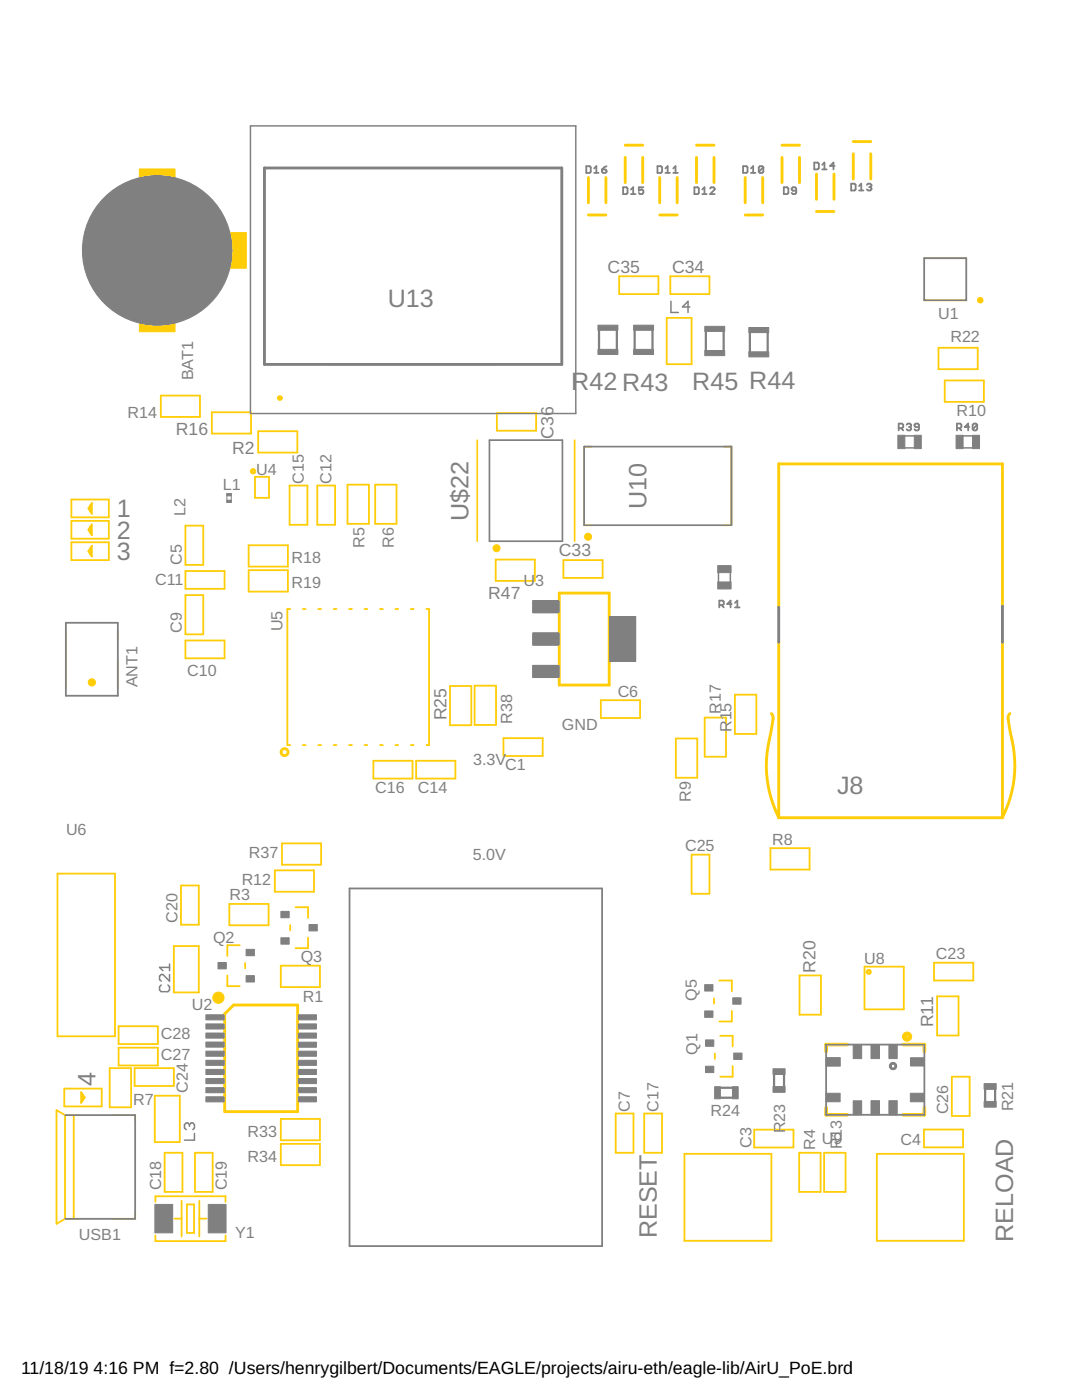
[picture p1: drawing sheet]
<svg xmlns="http://www.w3.org/2000/svg" width="216mm" height="279mm" viewBox="0 0 216 279" stroke-linecap="round" stroke-linejoin="round" font-family="sans-serif">
<g fill="none" stroke="#ffcd07" stroke-width=".36">
<path d="M123.5 55.1h7.9v3.6h-7.9zM133.8 55.1h7.8v3.6h-7.8zM184.4 59.9h8.4M184.4 51.5h8.4M32.1 79h7.8v4.2h-7.8zM133 63.4h5v9.3h-5zM187.3 69.4h7.8v4.3h-7.8zM188.5 75.9h7.8v4.3h-7.8zM14.2 99.7h7.5v3.6h-7.5zM42.3 82.3h7.8v4.2h-7.8zM50.9 95.2h2.8v4.2h-2.8zM51.5 86.1h7.8v4.2h-7.8z"/>
<path d="M57.8 96.9h3.5v7.8h-3.5zM63.3 96.9h3.6v7.8h-3.6zM69.3 96.7h4.3v7.8h-4.3zM74.9 96.7h4.2v7.8h-4.2zM99.1 82.4h7.9v3.6h-7.9zM14.2 103.9h7.5v3.6h-7.5zM14.2 108.2h7.5v3.6h-7.5zM18 100.9l.3-.5v2.1l-.3-.5M18 105.2l.3-.5v2.1l-.3-.5M18 109.5l.3-.6v2.2l-.3-.6M18 105.2l-.4 .5 .4 .6M18 100.9v1.1"/>
<path d="M18 105.2v1.1M18 109.5v1M18 109.5l-.4 .5 .4 .5M18 100.9l-.4 .6 .4 .5M18.2 100.8v1.4M18.2 105v1.4M18.2 109.3v1.4M37 104.9h3.6v7.8h-3.6zM37 118.8h3.6v7.8h-3.6zM37 114h7.8v3.5h-7.8zM49.6 108.8h7.8v4.3h-7.8zM49.6 113.8h7.8v4.3h-7.8z"/>
<path d="M98.9 111.7h7.8v4.2h-7.8zM112.4 111.8h7.8v3.5h-7.8zM13.1 125.8v11.4M23.5 126v1.7M23.5 131.7v5.6M37 127.8h7.8v3.6h-7.8zM57.9 121.5h-.6v27.2h.6M60.4 121.5h.6M63.5 121.5h.6M66.6 121.5h.5M69.7 121.5h.5M72.7 121.5h.6"/>
<path d="M75.8 121.5h.6M78.9 121.5h.6M82 121.5h.5M85.1 121.5h.5v27.2h-.5M89.8 136.9h4.2v7.8h-4.2zM94.7 136.8h4.3v7.9h-4.3zM119.9 139.7h7.8v3.6h-7.8zM146.6 138.6h4.3v7.9h-4.3zM60.4 148.7h.6M63.5 148.7h.6M66.6 148.7h.5M69.7 148.7h.5"/>
<path d="M72.7 148.7h.6M74.5 151.8h7.8v3.6h-7.8zM75.8 148.7h.6M78.9 148.7h.6M82 148.7h.5M83 151.8h7.9v3.6h-7.9zM100.5 147.3h7.8v3.6h-7.8zM134.9 147.4h4.2v7.8h-4.2zM140.6 143.2h4.3v7.8h-4.3zM11.5 174.3h11.4v32.5h-11.4zM36.1 176.7h3.6v7.9h-3.6zM54.8 173.7h7.9v4.3h-7.9z"/>
<path d="M56.3 168.3h7.8v4.3h-7.8zM138 170.6h3.6v7.8h-3.6zM153.7 169.3h7.8v4.2h-7.8zM34.7 188.8h5v9.3h-5zM45.4 194.7v2.1h2.4M45.8 180.4h7.8v4.3h-7.8zM47.8 188.6h-2.4v2.2M48.9 192.2v1.1M56 192.7h7.8v4.3h-7.8zM57.9 184.6v1.1M59 181.1h2.5v2.1M61.5 187.1v2.1h-2.5"/>
<path d="M142.5 199.2v1.1M143.5 195.7h2.5v2.1M159.5 194.7h4.3v7.8h-4.3zM172.5 192.9h7.8v8.5h-7.8zM186.4 192.1h7.8v3.6h-7.8zM187 198.8h4.3v7.9h-4.3zM12.8 217.3h7.5v3.5h-7.5zM16.2 218l.7 1-.7 1.1zM16.4 218.3v1.5M16.6 218.5v1.1M21.9 213.2h4.3v7.8h-4.3zM23.7 209.1h7.8v3.5h-7.8z"/>
<path d="M23.7 204.8h7.8v3.6h-7.8zM26.9 213.2h7.8v3.5h-7.8zM30.9 218.7h5v9.2h-5zM59.3 200.5v.1M142.6 210.3v1M143.7 206.7h2.5v2.1M146 201.7v2.2h-2.5M146.2 212.7v2.2h-2.5M189.9 214.9h3.6v7.8h-3.6zM11.3 221.6l1.7 .9v20.7l-1.7 1zM13.1 222.5h2.5M14.7 222.6v20.6"/>
<path d="M22.6 222.5h4.4v1.2M31 239.9v-1.2h14v1.2M32.9 230.1h3.5v7.8h-3.5zM36.2 239.6v7.2M38.9 230.1h3.5v7.8h-3.5zM39.8 239.6v7.2M56 223.3h7.8v4.3h-7.8zM56 228.3h7.8v4.2h-7.8zM122.9 222.2h3.5v7.9h-3.5zM128.5 222.2h3.6v7.9h-3.6zM136.6 230.3h17.3v17.3h-17.3zM150.5 225.4h7.8v3.6h-7.8z"/>
<path d="M159.5 230.1h4.2v7.8h-4.2zM164.4 230.1h4.3v7.8h-4.3zM175 230.3h17.3v17.3h-17.3zM184.4 225.4h7.8v3.6h-7.8zM13.1 243.2h2.5M27 241.9v1.3h-4.6M31 246.6v1.1h14v-1.1M34.8 243.2h1.4M37.3 240.4h1.4v5.7h-1.4zM39.8 243.2h1.4"/>
</g>
<g fill="#ffcd07" stroke="#ffcd07" stroke-width=".2">
<path d="M56.1 149.6a.88 .88 0 0 1 1.4 0 .88 .88 0 0 1-.5 1.4 .88 .88 0 0 1-1.1-.9h.4a.52 .52 0 0 1 .7-.5 .52 .52 0 0 1 .1 .9 .52 .52 0 0 1-.8-.2v-.2h-.4z" fill-rule="evenodd"/>
<path d="M50.2 93.6a.54 .54 0 0 1 .8 .2 .54 .54 0 0 1-.4 .8 .54 .54 0 0 1-.6-.5h.3a.18 .18 0 0 1 .3-.2 .18 .18 0 0 1 0 .2 .18 .18 0 0 1-.2 0h-.4z" fill-rule="evenodd"/>
<path d="M180.3 206.3a.92 .92 0 0 1 1.5 .1 .92 .92 0 0 1-.5 1.4 .92 .92 0 0 1-1.2-.9h.7a.2 .2 0 0 1 .2-.2 .2 .2 0 0 1 .1 .3 .2 .2 0 0 1-.3-.1h-.7z" fill-rule="evenodd"/>
<path d="M173 193.6a.5 .5 0 0 1 .8 .1 .5 .5 0 0 1-.3 .7 .5 .5 0 0 1-.6-.4h.2a.21 .21 0 0 1 .3-.2 .21 .21 0 0 1 .1 .3 .21 .21 0 0 1-.3 0l-.3-.1z" fill-rule="evenodd"/>
<circle cx="195.6" cy="59.9" r=".56"/>
<circle cx="18.3" cy="136.2" r=".72"/>
<circle cx="43.6" cy="199.1" r="1.12"/>
<circle cx="117.3" cy="107.1" r=".7"/>
<circle cx="99.1" cy="109.4" r=".7"/>
</g>
<g fill="#ffcd07" stroke="#ffcd07" stroke-width=".2">
<path d="M45.6 46.4h3.5v7.1h-3.5z"/>
<path d="M27.8 33.7h7.1v2.1h-7.1z"/>
<path d="M27.8 64.2h7.1v2h-7.1z"/>
</g>
<g fill="none" stroke="#ffcd07" stroke-width=".57">
<path d="M117.4 35.4v5.1M120.9 35.4v5.1M124.8 29h3.4M124.8 31.4v5M128.2 31.4v5M131.6 35.4v5.1M135.1 35.4v5.1M139 29h3.5M139 31.4v5M142.5 31.4v5M148.7 35.4v5.1M152.2 35.4v5.1"/>
<path d="M156 29h3.5M156 31.4v5M159.5 31.4v5M162.9 34.7v5.1M166.4 34.7v5.1M170.3 28.3h3.5M170.3 30.7v5M173.8 30.7v5M117.4 42.9h3.5M131.6 42.9h3.5M148.7 42.9h3.5M162.9 42.2h3.5"/>
<path d="M55.6 79.4l.2-.2h.2l.1 .2M55.6 79.4l.2 .3h.2l.1-.3M55.6 79.4v.1M56.1 79.4l.1 .1M111.6 118.4h10v18.3h-10zM155.4 128.2v35M200 120.9v-28.3h-44.6v28.6M200 128.2v35M153.9 142.4l.3 .5 .1 .5-.5 2.9a23.5 23.5 0 0 0 1.6 16.9M201.5 142.4l-.3 .5-.1 .5 .5 2.9a23.5 23.5 0 0 1-1.6 16.9M155.4 163.2h44.6M59.3 200.6h-12.7l-1.8 1.8v19.4h14.6v-21.2"/>
</g>
<path d="M169 208.5h-4.2v1.4M180.2 208.5h4.2v1.4M164.8 221.1v1.4h4.2M184.4 221.1v1.4h-4.2" fill="none" stroke="#ffcd07" stroke-width=".72"/>
<path d="M95.2 87.8v20.2M114.7 87.8v20.2M118 89.1h-1.5v15.7h1.5M144.4 89.1h1.5v15.7h-1.5" fill="none" stroke="#ffcd07" stroke-width=".34"/>
<path d="M52.8 33.5v39.2M65.6 33.5h33.6M112.1 33.5v39.2M65.6 72.7h33.6" fill="none" stroke="#ffcd07" stroke-width=".3"/>
<g fill="none" stroke="#808080" stroke-width=".36">
<path d="M117 33.2h.7l.2 .2v.9l-.2 .2h-.7zM118.6 34.5h.8M118.6 33.6l.4-.4v1.3M120.1 33.8h.7l.2 .3v.2l-.2 .2h-.4l-.3-.2zM121 33.2l-.4 .2-.5 .4M124.3 37.4h.7l.2 .2v.9l-.2 .2h-.7zM125.9 38.7h.9M125.9 37.8l.4-.4v1.3M128.4 37.4h-.9v.7l.4-.3 .5 .3v.4l-.3 .2h-.4l-.2-.2M131.2 33.2h.7l.2 .2v.9l-.2 .2h-.7zM132.8 34.5h.9M132.8 33.6l.4-.4v1.3"/>
<path d="M134.3 34.5h1M134.3 33.6l.5-.4v1.3M138.6 37.4h.6l.2 .2v.9l-.2 .2h-.6zM140.1 38.7h.9M140.1 37.8l.5-.4v1.3M141.7 37.6l.2-.2h.5l.2 .2v.2l-.9 .9h.9M148.3 33.2h.6l.3 .2v.9l-.3 .2h-.6zM149.8 34.5h.9M149.8 33.6l.5-.4v1.3M152.3 33.4v.9l-.2 .2h-.5l-.2-.2M152.3 33.4l-.2-.2h-.5l-.2 .2v.9M152.3 33.4l-.9 .9"/>
<path d="M156.4 37.4h.7l.2 .2v.9l-.2 .2h-.7zM158.9 38.1h-.7l-.2-.3 .2-.4h.4l.3 .2v.9l-.3 .2h-.4l-.2-.2M162.5 32.4h.7l.2 .3v.9l-.2 .2h-.7zM164.1 33.8h.9M164.1 32.9l.4-.5v1.4M166.5 33.1h-.9l.7-.7v1.4M169.8 36.7h.7l.2 .2v.9l-.2 .2h-.7zM171.4 38h.9M171.4 37.1l.5-.4v1.3M173 36.9l.2-.2h.5l.2 .2v.2l-.2 .2M173.4 37.3h.3M173.7 37.3l.2 .3v.2l-.2 .2h-.5l-.2-.2"/>
<path d="M184.4 51.5h8.4v8.4h-8.4zM179.3 85.4h.7l.2-.2v-.4l-.2-.3h-.7v1.4M179.8 85.4l.4 .5M180.9 84.8l.2-.3h.5l.2 .3-.2 .4M181.4 85.2h.2M181.6 85.2l.2 .2-.2 .5h-.5l-.2-.2M183.4 85.2h-.7l-.2-.2 .2-.5h.5l.2 .3v.9l-.2 .2h-.5l-.2-.2M190.9 85.4h.7l.2-.2v-.4l-.2-.3h-.7v1.4M191.4 85.4l.4 .5M193.4 85.2h-.9l.7-.7v1.4M195 84.8l-.2-.3h-.5l-.2 .3v.9M195 84.8v.9l-.2 .2h-.5l-.2-.2"/>
<path d="M195 84.8l-.9 .9M13.1 124.3h10.4v14.6h-10.4zM143.5 120.8h.7l.2-.3v-.4l-.2-.2h-.7v1.3M144 120.8l.4 .4M146 120.5h-.9l.7-.6v1.3M146.7 120.3l.4-.4v1.3M146.7 121.2h.9M69.7 177.3h50.4v71.4h-50.4zM164.8 208.5h19.6v14h-19.6zM13 222.5h14v20.7h-14"/>
</g>
<g fill="#808080" stroke="#808080" stroke-width=".2">
<path d="M45.3 99.8h.8v.4h-.8z"/>
<path d="M45.3 98.5h.8v.5h-.8z"/>
<path d="M43.5 192.1h1.6v1.3h-1.6z"/>
<path d="M49.1 189.5h1.7v1.2h-1.7z"/>
<path d="M49.1 194.7h1.7v1.3h-1.7z"/>
<path d="M61.7 184.5h1.6v1.3h-1.6z"/>
<path d="M56 187.2h1.7v1.2h-1.7z"/>
<path d="M56 181.9h1.7v1.3h-1.7z"/>
<path d="M121.6 123h5.2v9h-5.2z"/>
<path d="M106.3 126.3h5.2v2.4h-5.2z"/>
<path d="M106.3 119.9h5.2v2.4h-5.2z"/>
<path d="M106.3 132.8h5.2v2.4h-5.2z"/>
<path d="M41.1 202.5h3.6v1h-3.6z"/>
<path d="M41.1 204.3h3.6v1.1h-3.6z"/>
<path d="M41.1 206.2h3.6v1h-3.6z"/>
<path d="M41.1 208h3.6v1h-3.6z"/>
<path d="M41.1 209.8h3.6v1h-3.6z"/>
<path d="M41.1 211.6h3.6v1h-3.6z"/>
<path d="M41.1 213.4h3.6v1h-3.6z"/>
<path d="M41.1 215.2h3.6v1.1h-3.6z"/>
<path d="M41.1 217.1h3.6v1h-3.6z"/>
<path d="M41.1 218.9h3.6v1h-3.6z"/>
<path d="M59.5 218.9h3.6v1h-3.6z"/>
<path d="M59.5 217.1h3.6v1h-3.6z"/>
<path d="M59.5 215.2h3.6v1.1h-3.6z"/>
<path d="M59.5 213.4h3.6v1h-3.6z"/>
<path d="M59.5 211.6h3.6v1h-3.6z"/>
<path d="M59.5 209.8h3.6v1h-3.6z"/>
<path d="M59.5 208h3.6v1h-3.6z"/>
<path d="M59.5 206.2h3.6v1h-3.6z"/>
<path d="M59.5 204.3h3.6v1.1h-3.6z"/>
<path d="M59.5 202.5h3.6v1h-3.6z"/>
<path d="M41.6 240.4h3.5v5.6h-3.5z"/>
<path d="M30.9 240.4h3.6v5.6h-3.6z"/>
<path d="M173.8 208.5h1.7v2.8h-1.7z"/>
<path d="M170.2 208.5h1.7v2.8h-1.7z"/>
<path d="M177.4 208.5h1.6v2.8h-1.6z"/>
<path d="M170.2 219.7h1.7v2.8h-1.7z"/>
<path d="M173.8 219.7h1.7v2.8h-1.7z"/>
<path d="M177.4 219.7h1.6v2.8h-1.6z"/>
<path d="M164.8 211.1h2.9v1.7h-2.9z"/>
<path d="M164.8 218.2h2.8v1.7h-2.8z"/>
<path d="M181.7 211.1h2.7v1.6h-2.7z"/>
<path d="M181.7 218.2h2.7v1.7h-2.7z"/>
<path d="M196.4 216.3h2.4v1.1h-2.4z"/>
<path d="M196.4 219.8h2.4v1.2h-2.4z"/>
<path d="M154.2 213.3h2.5v1.1h-2.5z"/>
<path d="M154.2 216.9h2.5v1.1h-2.5z"/>
<path d="M146.4 210.2h1.7v1.2h-1.7z"/>
<path d="M140.8 212.8h1.6v1.3h-1.6z"/>
<path d="M140.8 207.5h1.6v1.3h-1.6z"/>
<path d="M146.2 216.9h1.1v2.4h-1.1z"/>
<path d="M142.6 216.9h1.1v2.4h-1.1z"/>
<path d="M146.2 199.1h1.7v1.3h-1.7z"/>
<path d="M140.6 201.8h1.7v1.2h-1.7z"/>
<path d="M140.6 196.5h1.7v1.3h-1.7z"/>
<path d="M190.8 86.9h1.4v2.6h-1.4z"/>
<path d="M194.1 86.9h1.4v2.6h-1.4z"/>
<path d="M143.2 112.9h2.7v1.4h-2.7z"/>
<path d="M143.2 116.1h2.7v1.4h-2.7z"/>
<path d="M179.2 86.9h1.4v2.6h-1.4z"/>
<path d="M182.4 86.9h1.4v2.6h-1.4z"/>
<path d="M119.3 69.7h4v1h-4z"/>
<path d="M119.3 64.9h4v1h-4z"/>
<path d="M126.4 64.9h4v1h-4z"/>
<path d="M126.4 69.7h4v1h-4z"/>
<path d="M149.4 70.2h4v1h-4z"/>
<path d="M149.4 65.4h4v1h-4z"/>
<path d="M140.6 65.1h4v1h-4z"/>
<path d="M140.6 70h4v1h-4z"/>
</g>
<path d="M45.3 98.5h.8v1.7h-.8z" fill="none" stroke="#808080" stroke-width=".2"/>
<g fill="#808080" stroke="#808080" stroke-width=".2">
<path d="M177.7 212.3a.74 .74 0 0 1 1.1 .1 .74 .74 0 0 1-.4 1.1 .74 .74 0 0 1-.9-.7h.3a.38 .38 0 0 1 .5-.4 .38 .38 0 0 1 .2 .6 .38 .38 0 0 1-.7-.1v-.1h-.3z" fill-rule="evenodd"/>
<circle cx="31.4" cy="50" r="14.9"/>
</g>
<g fill="none" stroke="#808080" stroke-width=".44">
<path d="M119.5 65.8v4M123.1 65.8v4M126.6 65.8v4M130.2 65.8v4M140.8 66.1v3.9M144.4 66.1v3.9M149.6 66.3v4M153.2 66.3v4M143.7 219.1h2.5M143.7 217.1h2.5M154.5 214.4v2.5M156.4 214.4v2.5"/>
<path d="M196.6 217.4v2.4M198.6 217.4v2.4"/>
</g>
<g fill="none" stroke="#808080" stroke-width=".3">
<path d="M50 25.1h64.9v57.4h-64.9zM133.9 60.1v2.3h1.5M137.6 61.3h-1.4l1.1-1.2v2.3M180.5 87h2M180.5 89.4h2M192.1 87h2M192.1 89.4h2M143.4 114.2v2M145.7 114.2v2M32.2 196.6l-.4 .3v.7l.4 .3h1.3l.3-.3v-.7l-.3-.3M33.8 194.5v1.3l-1.3-1.3h-.3l-.4 .3v.7l.4 .3M33.8 192.4v1.3"/>
<path d="M33.8 193.1h-2l.7 .6M37.8 224.5l.3-.4h.4l.3 .4v.6l-.3 .3M37.8 224.5l-.3-.4h-.4l-.3 .4v.6l.3 .3M37.8 224.5v.3M38.8 226.2v1.3h-2"/>
</g>
<path d="M97.7 87.8h14.5v20.2h-14.5zM116.5 89.1h29.4v15.7h-29.4z" fill="none" stroke="#808080" stroke-width=".34"/>
<path d="M52.8 33.5h59.3v39.2h-59.3zM155.4 121.2v7M200 120.9v7.3" fill="none" stroke="#808080" stroke-width=".57"/>
<g font-size="5" fill="#808080">
<text x="77.4" y="61.3">U13</text>
<text x="114" y="77.8">R42 R43</text>
<text x="138.1" y="77.8">R45 R44</text>
<text x="129" y="101.6" transform="rotate(-90 129 101.6)">U10</text>
<text x="23.3" y="107.5">2</text>
<text x="23.3" y="103.2">1</text>
<text x="93.5" y="103.9" transform="rotate(-90 93.5 103.9)">U$22</text>
<text x="23.3" y="111.8">3</text>
<text x="167" y="158.5">J8</text>
<text x="19" y="216.8" transform="rotate(-90 19 216.8)">4</text>
<text x="131" y="247.1" transform="rotate(-90 131 247.1)">RESET</text>
<text x="202.1" y="247.8" transform="rotate(-90 202.1 247.8)">RELOAD</text>
</g>
<g font-size="3.5" fill="#808080">
<text x="121.2" y="54.6">C35</text>
<text x="134.1" y="54.4">C34</text>
<text x="35.1" y="86.9">R16</text>
<text x="110.4" y="87.6" transform="rotate(-90 110.4 87.6)">C36</text>
<text x="46.3" y="90.7">R2</text>
<text x="111.5" y="111">C33</text>
<text x="97.4" y="119.6">R47</text>
<text x="89.1" y="143.8" transform="rotate(-90 89.1 143.8)">R25</text>
<text x="162.7" y="194.1" transform="rotate(-90 162.7 194.1)">R20</text>
<text x="186.2" y="205" transform="rotate(-90 186.2 205)">R11</text>
</g>
<g font-size="3.5">
<text x="4.2" y="274.2">11/18/19</text>
<text x="18.7" y="274.2">4:16 PM f=2.80 /Users/henrygilbert/Documents/EAGLE/projects/airu-eth/eagle-lib/AirU_PoE.brd</text>
</g>
<g font-size="3.2" fill="#808080">
<text x="187.2" y="63.6">U1</text>
<text x="189.6" y="68.2">R22</text>
<text x="38.5" y="75.9" transform="rotate(-90 38.5 75.9)">BAT1</text>
<text x="25.5" y="83.4">R14</text>
<text x="190.9" y="83">R10</text>
<text x="51.1" y="94.8">U4</text>
<text x="44.5" y="97.8">L1</text>
<text x="60.6" y="96.5" transform="rotate(-90 60.6 96.5)">C15</text>
<text x="66.2" y="96.5" transform="rotate(-90 66.2 96.5)">C12</text>
<text x="37" y="102.9" transform="rotate(-90 37 102.9)">L2</text>
<text x="36.3" y="112.7" transform="rotate(-90 36.3 112.7)">C5</text>
<text x="58.2" y="112.4">R18</text>
<text x="72.7" y="109.4" transform="rotate(-90 72.7 109.4)">R5</text>
<text x="78.6" y="109.4" transform="rotate(-90 78.6 109.4)">R6</text>
<text x="31" y="116.8">C11</text>
<text x="58.2" y="117.3">R19</text>
<text x="104.5" y="116.9">U3</text>
<text x="56.4" y="126" transform="rotate(-90 56.4 126)">U5</text>
<text x="36.3" y="126.2" transform="rotate(-90 36.3 126.2)">C9</text>
<text x="27.4" y="137.2" transform="rotate(-90 27.4 137.2)">ANT1</text>
<text x="37.4" y="134.9">C10</text>
<text x="123.3" y="139.2">C6</text>
<text x="143.8" y="142.5" transform="rotate(-90 143.8 142.5)">R17</text>
<text x="102.2" y="144.4" transform="rotate(-90 102.2 144.4)">R38</text>
<text x="112.1" y="145.7">GND</text>
<text x="145.9" y="146.1" transform="rotate(-90 145.9 146.1)">R15</text>
<text x="94.4" y="152.8">3.3V</text>
<text x="100.8" y="153.7">C1</text>
<text x="74.9" y="158.2">C16</text>
<text x="83.4" y="158.2">C14</text>
<text x="137.9" y="160" transform="rotate(-90 137.9 160)">R9</text>
<text x="13.2" y="166.7">U6</text>
<text x="49.6" y="171.3">R37</text>
<text x="94.3" y="171.6">5.0V</text>
<text x="136.7" y="169.9">C25</text>
<text x="154.1" y="168.6">R8</text>
<text x="45.8" y="179.7">R3</text>
<text x="48.2" y="176.7">R12</text>
<text x="35.4" y="184.2" transform="rotate(-90 35.4 184.2)">C20</text>
<text x="42.5" y="188.1">Q2</text>
<text x="186.7" y="191.4">C23</text>
<text x="60" y="192.1">Q3</text>
<text x="172.4" y="192.3">U8</text>
<text x="38.2" y="201.6">U2</text>
<text x="60.4" y="200">R1</text>
<text x="139" y="199.8" transform="rotate(-90 139 199.8)">Q5</text>
<text x="32.1" y="207.4">C28</text>
<text x="32.1" y="211.4">C27</text>
<text x="139.2" y="210.5" transform="rotate(-90 139.2 210.5)">Q1</text>
<text x="26.6" y="220.6">R7</text>
<text x="37.5" y="218.1" transform="rotate(-90 37.5 218.1)">C24</text>
<text x="125.7" y="221.9" transform="rotate(-90 125.7 221.9)">C7</text>
<text x="131.4" y="221.9" transform="rotate(-90 131.4 221.9)">C17</text>
<text x="202.2" y="221.8" transform="rotate(-90 202.2 221.8)">R21</text>
<text x="49.4" y="227">R33</text>
<text x="141.8" y="222.7">R24</text>
<text x="156.7" y="226.2" transform="rotate(-90 156.7 226.2)">R23</text>
<text x="189.2" y="222.4" transform="rotate(-90 189.2 222.4)">C26</text>
<text x="49.4" y="232">R34</text>
<text x="150" y="229.1" transform="rotate(-90 150 229.1)">C3</text>
<text x="162.7" y="229.5" transform="rotate(-90 162.7 229.5)">R4</text>
<text x="164" y="228.3">U9</text>
<text x="168" y="229.3" transform="rotate(-90 168 229.3)">R13</text>
<text x="179.7" y="228.5">C4</text>
<text x="32.1" y="237.5" transform="rotate(-90 32.1 237.5)">C18</text>
<text x="45.3" y="237.5" transform="rotate(-90 45.3 237.5)">C19</text>
<text x="15.7" y="247.5">USB1</text>
<text x="46.9" y="247.1">Y1</text>
</g>
</svg>
